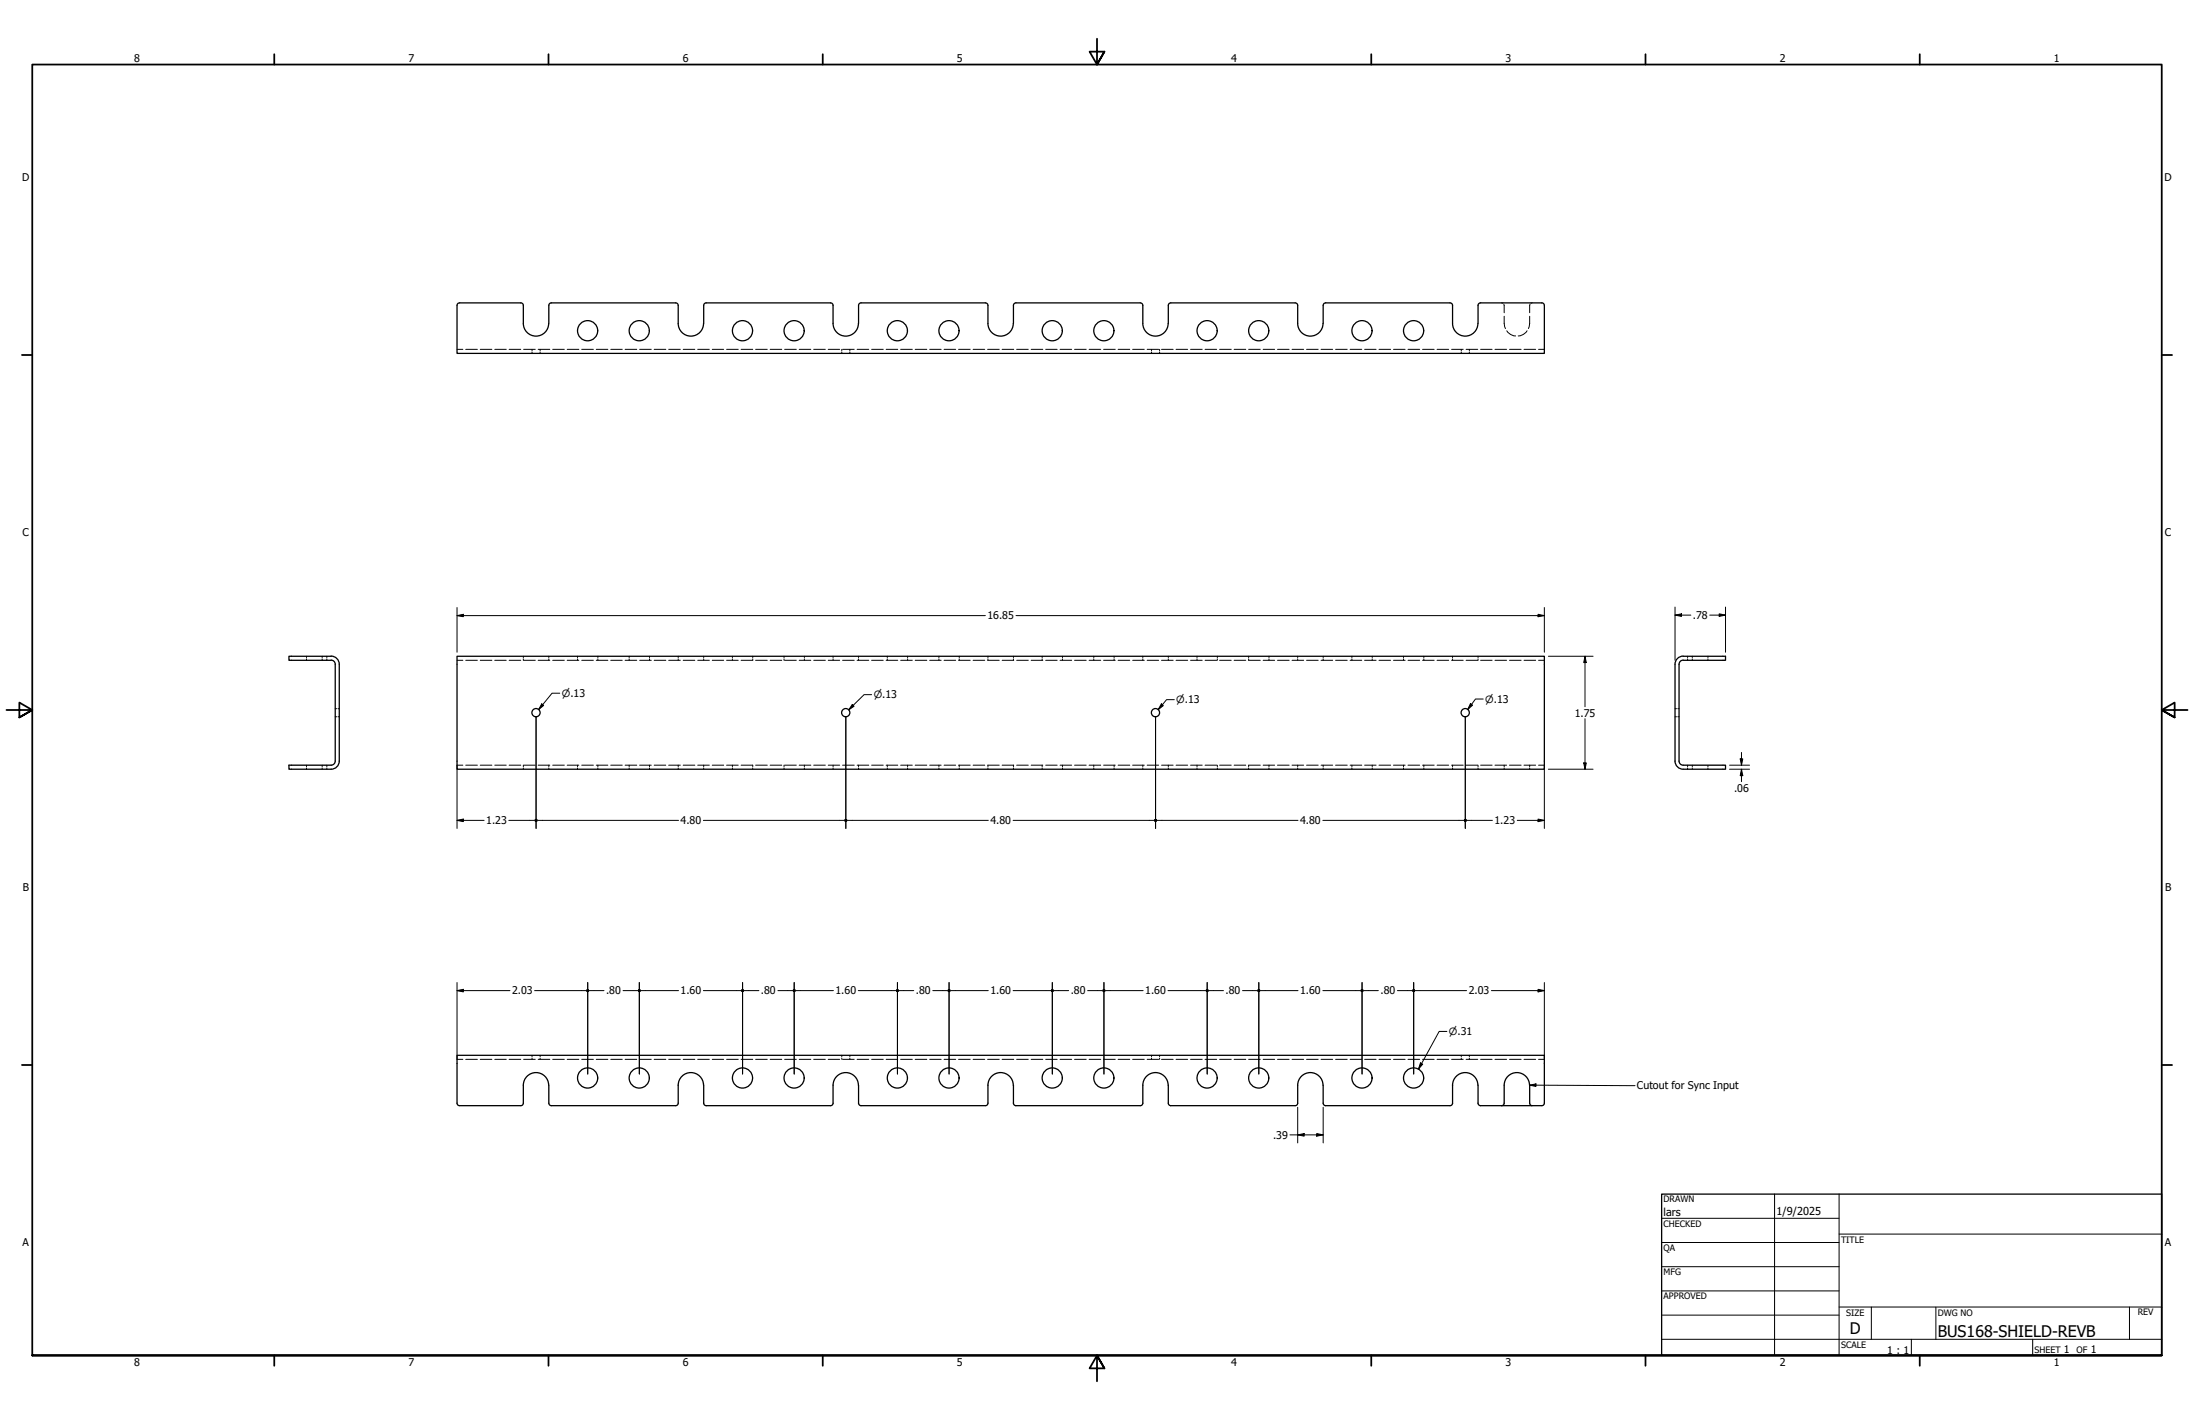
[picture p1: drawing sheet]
<svg xmlns="http://www.w3.org/2000/svg" width="864mm" height="559mm" viewBox="0 0 864 559" stroke-linecap="round" stroke-linejoin="round" font-family="sans-serif">
<!-- layer: Hidden (ANSI) -->
<g fill="none" stroke="#000" stroke-width=".39">
<path d="M591.1 119.2l.5 .1M591.9 119.7l.2 3.4M602.2 119.7l-.1 3.4M603.1 119.2l-.5 .1M179.9 137.5h2.3M183.3 137.5h4.6M189 137.5h4.6M194.8 137.5h4.5M200.4 137.5h4.6M206.1 137.5h4.6M209.4 137.5v.5M209.4 138.5v.6"/>
<path d="M211.8 137.5h4.6M212.6 137.5v.5M212.6 138.5v.6M217.6 137.5h4.5M223.3 137.5h4.5M229 137.5h4.6M234.7 137.5h4.6M240.4 137.5h4.5M246.1 137.5h4.5M251.8 137.5h4.5M257.5 137.5h4.6M263.2 137.5h4.6"/>
<path d="M268.9 137.5h4.6M274.6 137.5h4.6M280.4 137.5h4.5M286 137.5h4.6M291.7 137.5h4.6M297.4 137.5h4.6M303.1 137.5h4.6M308.9 137.5h4.5M314.6 137.5h4.6M320.3 137.5h4.6M326 137.5h4.5M331.3 137.5v.5"/>
<path d="M331.3 138.5v.6M331.7 137.5h4.5M334.5 137.5v.5M334.5 138.5v.6M337.4 137.5h4.5M343.1 137.5h4.6M348.8 137.5h4.6M354.5 137.5h4.6M360.2 137.5h4.6M366 137.5h4.5M371.6 137.5h4.6M377.3 137.5h4.6"/>
<path d="M383 137.5h4.6M388.7 137.5h4.6M394.5 137.5h4.5M400.2 137.5h4.5M405.9 137.5h4.6M411.6 137.5h4.5M417.3 137.5h4.5M423 137.5h4.5M428.7 137.5h4.6M434.4 137.5h4.6M440.1 137.5h4.6M445.8 137.5h4.6"/>
<path d="M451.5 137.5h4.6M453.3 137.5v.5M453.3 138.5v.6M456.4 137.5v.5M456.4 138.5v.6M457.2 137.5h4.6M462.9 137.5h4.6M468.6 137.5h4.6M474.3 137.5h4.6M480.1 137.5h4.5M485.8 137.5h4.5M491.5 137.5h4.6"/>
<path d="M497.2 137.5h4.5M502.9 137.5h4.5M508.6 137.5h4.5M514.3 137.5h4.6M520 137.5h4.6M525.7 137.5h4.6M531.4 137.5h4.6M537.1 137.5h4.6M542.8 137.5h4.6M548.5 137.5h4.6M554.2 137.5h4.6M559.9 137.5h4.6"/>
<path d="M565.7 137.5h4.5M571.4 137.5h4.5M575.2 137.5v.5M575.2 138.5v.6M577.1 137.5h4.6M578.4 137.5v.5M578.4 138.5v.6M582.8 137.5h4.5M588.5 137.5h4.5M592.1 124.5v2.8l.5 2M593.1 130.2a4.4 4.4 0 0 0 3.5 2M594.2 137.5h4.5"/>
<path d="M599.9 137.5h4.6M601.1 130.2a4.4 4.4 0 0 1-3.5 2M602.1 124.5v2.8l-.5 2M605.6 137.5h2.3M120.6 258.3v.5M120.6 259.3v.5M126.8 258.3v.5M126.8 259.3v.5M128.7 258.3v.5M128.7 259.3v.5M179.9 259.8h2.3M183.3 259.8h4.6"/>
<path d="M189 259.8h4.6M194.8 259.8h4.5M200.4 259.8h4.6M206 258.3v.5M206 259.3v.5M206.1 259.8h4.6M211.8 259.8h4.6M216 258.3v.5M216 259.3v.5M217.6 259.8h4.5M223.3 259.8h4.5M227.3 258.3v.5"/>
<path d="M227.3 259.3v.5M229 259.8h4.6M234.7 259.8h4.6M235.3 258.3v.5M235.3 259.3v.5M240.4 259.8h4.5M246.1 259.8h4.5M247.6 258.3v.5M247.6 259.3v.5M251.8 259.8h4.5M255.7 258.3v.5M255.7 259.3v.5"/>
<path d="M257.5 259.8h4.6M263.2 259.8h4.6M267 258.3v.5M267 259.3v.5M268.9 259.8h4.6M274.6 259.8h4.6M277 258.3v.5M277 259.3v.5M280.4 259.8h4.5M286 259.8h4.6M288.3 258.3v.5M288.3 259.3v.5"/>
<path d="M296.3 259.3v.5h-4.6M296.3 258.3v.5M297.4 259.8h4.6M303.1 259.8h4.6M308.6 258.3v.5M308.6 259.3v.5M308.9 259.8h4.5M314.6 259.8h4.6M316.6 258.3v.5M316.6 259.3v.5M320.3 259.8h4.6M326 259.8h4.5"/>
<path d="M327.9 258.3v.5M327.9 259.3v.5M331.7 259.8h4.5M337.4 259.8h4.5M337.9 258.3v.5M337.9 259.3v.5M343.1 259.8h4.6M348.8 259.8h4.6M349.2 258.3v.5M349.2 259.3v.5M354.5 259.8h4.6M357.3 258.3v.5"/>
<path d="M357.3 259.3v.5M360.2 259.8h4.6M366 259.8h4.5M369.6 258.3v.5M369.6 259.3v.5M371.6 259.8h4.6M377.3 259.8h4.6M377.6 258.3v.5M377.6 259.3v.5M383 259.8h4.6M388.7 259.8h4.6M388.9 258.3v.5"/>
<path d="M388.9 259.3v.5M394.5 259.8h4.5M398.9 258.3v.5M398.9 259.3v.5M400.2 259.8h4.5M405.9 259.8h4.6M410.2 258.3v.5M410.2 259.3v.5M411.6 259.8h4.5M417.3 259.8h4.5M418.2 258.3v.5M418.2 259.3v.5"/>
<path d="M423 259.8h4.5M428.7 259.8h4.6M430.5 258.3v.5M430.5 259.3v.5M434.4 259.8h4.6M438.5 258.3v.5M438.5 259.3v.5M440.1 259.8h4.6M445.8 259.8h4.6M449.8 258.3v.5M449.8 259.3v.5M451.5 259.8h4.6"/>
<path d="M457.2 259.8h4.6M459.9 258.3v.5M459.9 259.3v.5M462.9 259.8h4.6M468.6 259.8h4.6M471.2 258.3v.5M471.2 259.3v.5M474.3 259.8h4.6M479.2 258.3v.5M479.2 259.3v.5M480.1 259.8h4.5M485.8 259.8h4.5"/>
<path d="M491.5 259.3v.5h4.6M491.5 258.3v.5M497.2 259.8h4.5M499.5 258.3v.5M499.5 259.3v.5M502.9 259.8h4.5M508.6 259.8h4.5M510.8 258.3v.5M510.8 259.3v.5M514.3 259.8h4.6M520 259.8h4.6M520.8 258.3v.5"/>
<path d="M520.8 259.3v.5M525.7 259.8h4.6M531.4 259.8h4.6M532.1 258.3v.5M532.1 259.3v.5M537.1 259.8h4.6M540.1 258.3v.5M540.1 259.3v.5M542.8 259.8h4.6M548.5 259.8h4.6M552.4 258.3v.5M552.4 259.3v.5"/>
<path d="M554.2 259.8h4.6M559.9 259.8h4.6M560.5 258.3v.5M560.5 259.3v.5M565.7 259.8h4.5M571.4 259.8h4.5M571.8 258.3v.5M571.8 259.3v.5M577.1 259.8h4.6M581.8 258.3v.5M581.8 259.3v.5M582.8 259.8h4.5"/>
<path d="M588.5 259.8h4.5M594.2 259.8h4.5M599.9 259.8h4.6M605.6 259.8h2.3M664.3 258.3v.5M664.3 259.3v.5M666.1 258.3v.5M666.1 259.3v.5M672.3 258.3v.5M672.3 259.3v.5M132 278.9h.5M133 278.9h.5"/>
<path d="M659.3 278.9h.6M660.4 278.9h.5M132 282.1h.5M133 282.1h.5M659.3 282.1h.6M660.4 282.1h.5M120.6 301.1v.6M120.6 302.2v.5M126.8 301.1v.6M126.8 302.2v.5M128.7 301.1v.6M128.7 302.2v.5"/>
<path d="M179.9 301.1h2.3M183.3 301.1h4.6M189 301.1h4.6M194.8 301.1h4.5M200.4 301.1h4.6M206 301.1v.6M206 302.2v.5M206.1 301.1h4.6M211.8 301.1h4.6M216 301.1v.6M216 302.2v.5M217.6 301.1h4.5"/>
<path d="M223.3 301.1h4.5M227.3 301.1v.6M227.3 302.2v.5M229 301.1h4.6M234.7 301.1h4.6M235.3 301.1v.6M235.3 302.2v.5M240.4 301.1h4.5M246.1 301.1h4.5M247.6 301.1v.6M247.6 302.2v.5M251.8 301.1h4.5"/>
<path d="M255.7 301.1v.6M255.7 302.2v.5M257.5 301.1h4.6M263.2 301.1h4.6M267 301.1v.6M267 302.2v.5M268.9 301.1h4.6M274.6 301.1h4.6M277 301.1v.6M277 302.2v.5M280.4 301.1h4.5M286 301.1h4.6"/>
<path d="M288.3 301.1v.6M288.3 302.2v.5M291.7 301.1h4.6v.6M296.3 302.2v.5M297.4 301.1h4.6M303.1 301.1h4.6M308.6 301.1v.6M308.6 302.2v.5M308.9 301.1h4.5M314.6 301.1h4.6M316.6 301.1v.6M316.6 302.2v.5"/>
<path d="M320.3 301.1h4.6M326 301.1h4.5M327.9 301.1v.6M327.9 302.2v.5M331.7 301.1h4.5M337.4 301.1h4.5M337.9 301.1v.6M337.9 302.2v.5M343.1 301.1h4.6M348.8 301.1h4.6M349.2 301.1v.6M349.2 302.2v.5"/>
<path d="M354.5 301.1h4.6M357.3 301.1v.6M357.3 302.2v.5M360.2 301.1h4.6M366 301.1h4.5M369.6 301.1v.6M369.6 302.2v.5M371.6 301.1h4.6M377.3 301.1h4.6M377.6 301.1v.6M377.6 302.2v.5M383 301.1h4.6"/>
<path d="M388.7 301.1h4.6M388.9 301.1v.6M388.9 302.2v.5M394.5 301.1h4.5M398.9 301.1v.6M398.9 302.2v.5M400.2 301.1h4.5M405.9 301.1h4.6M410.2 301.1v.6M410.2 302.2v.5M411.6 301.1h4.5M417.3 301.1h4.5"/>
<path d="M418.2 301.1v.6M418.2 302.2v.5M423 301.1h4.5M428.7 301.1h4.6M430.5 301.1v.6M430.5 302.2v.5M434.4 301.1h4.6M438.5 301.1v.6M438.5 302.2v.5M440.1 301.1h4.6M445.8 301.1h4.6M449.8 301.1v.6"/>
<path d="M449.8 302.2v.5M451.5 301.1h4.6M457.2 301.1h4.6M459.9 301.1v.6M459.9 302.2v.5M462.9 301.1h4.6M468.6 301.1h4.6M471.2 301.1v.6M471.2 302.2v.5M474.3 301.1h4.6M479.2 301.1v.6M479.2 302.2v.5"/>
<path d="M480.1 301.1h4.5M485.8 301.1h4.5M491.5 302.2v.5M496.1 301.1h-4.6v.6M497.2 301.1h4.5M499.5 301.1v.6M499.5 302.2v.5M502.9 301.1h4.5M508.6 301.1h4.5M510.8 301.1v.6M510.8 302.2v.5M514.3 301.1h4.6"/>
<path d="M520 301.1h4.6M520.8 301.1v.6M520.8 302.2v.5M525.7 301.1h4.6M531.4 301.1h4.6M532.1 301.1v.6M532.1 302.2v.5M537.1 301.1h4.6M540.1 301.1v.6M540.1 302.2v.5M542.8 301.1h4.6M548.5 301.1h4.6"/>
<path d="M552.4 301.1v.6M552.4 302.2v.5M554.2 301.1h4.6M559.9 301.1h4.6M560.5 301.1v.6M560.5 302.2v.5M565.7 301.1h4.5M571.4 301.1h4.5M571.8 301.1v.6M571.8 302.2v.5M577.1 301.1h4.6M581.8 301.1v.6"/>
<path d="M581.8 302.2v.5M582.8 301.1h4.5M588.5 301.1h4.5M592.1 301.1v.6M592.1 302.2v.5M594.2 301.1h4.5M599.9 301.1h4.6M602.1 301.1v.6M602.1 302.2v.5M605.6 301.1h2.3M664.3 301.1v.6M664.3 302.2v.5"/>
<path d="M666.1 301.1v.6M666.1 302.2v.5M672.3 301.1v.6M672.3 302.2v.5M179.9 416.9h2.3M183.3 416.9h4.6M189 416.9h4.6M194.8 416.9h4.5M200.4 416.9h4.6M206.1 416.9h4.6M209.4 415.3v.5M209.4 416.4v.5"/>
<path d="M211.8 416.9h4.6M212.6 415.3v.5M212.6 416.4v.5M217.6 416.9h4.5M223.3 416.9h4.5M229 416.9h4.6M234.7 416.9h4.6M240.4 416.9h4.5M246.1 416.9h4.5M251.8 416.9h4.5M257.5 416.9h4.6M263.2 416.9h4.6"/>
<path d="M268.9 416.9h4.6M274.6 416.9h4.6M280.4 416.9h4.5M286 416.9h4.6M291.7 416.9h4.6M297.4 416.9h4.6M303.1 416.9h4.6M308.9 416.9h4.5M314.6 416.9h4.6M320.3 416.9h4.6M326 416.9h4.5M331.3 415.3v.5"/>
<path d="M331.3 416.4v.5M331.7 416.9h4.5M334.5 415.3v.5M334.5 416.4v.5M337.4 416.9h4.5M343.1 416.9h4.6M348.8 416.9h4.6M354.5 416.9h4.6M360.2 416.9h4.6M366 416.9h4.5M371.6 416.9h4.6M377.3 416.9h4.6"/>
<path d="M383 416.9h4.6M388.7 416.9h4.6M394.5 416.9h4.5M400.2 416.9h4.5M405.9 416.9h4.6M411.6 416.9h4.5M417.3 416.9h4.5M423 416.9h4.5M428.7 416.9h4.6M434.4 416.9h4.6M440.1 416.9h4.6M445.8 416.9h4.6"/>
<path d="M451.5 416.9h4.6M453.3 415.3v.5M453.3 416.4v.5M456.4 415.3v.5M456.4 416.4v.5M457.2 416.9h4.6M462.9 416.9h4.6M468.6 416.9h4.6M474.3 416.9h4.6M480.1 416.9h4.5M485.8 416.9h4.5M491.5 416.9h4.6"/>
<path d="M497.2 416.9h4.5M502.9 416.9h4.5M508.6 416.9h4.5M514.3 416.9h4.6M520 416.9h4.6M525.7 416.9h4.6M531.4 416.9h4.6M537.1 416.9h4.6M542.8 416.9h4.6M548.5 416.9h4.6M554.2 416.9h4.6M559.9 416.9h4.6"/>
<path d="M565.7 416.9h4.5M571.4 416.9h4.5M575.2 415.3v.5M575.2 416.4v.5M577.1 416.9h4.6M578.4 415.3v.5M578.4 416.4v.5M582.8 416.9h4.5M588.5 416.9h4.5M594.2 416.9h4.5M599.9 416.9h4.6M605.6 416.9h2.3"/>
</g>
<!-- layer: Visible (ANSI) -->
<g fill="none" stroke="#000" stroke-width=".51">
<path d="M265.9 119.2h-48.9l-.7 .3-.3 .7M266 119.2l.7 .3 .3 .7M277.9 119.2h49l.7 .3 .3 .7M278 119.2l-.7 .3-.3 .7M387.9 119.2h-49l-.7 .3-.3 .7M387.9 119.2l.7 .3 .3 .7M399.9 119.2h48.9l.7 .3 .3 .7M399.9 119.2l-.7 .3-.3 .7M509.8 119.2h-48.9l-.7 .3-.3 .7M509.8 119.2l.7 .3 .3 .7M521.8 119.2h49l.7 .3 .3 .7M521.8 119.2l-.7 .3-.3 .7"/>
<path d="M179.9 120.2a.99 .99 0 0 1 1-1h24.1l.7 .3 .3 .7M179.9 120.2v18.9h428v-18.9M206 120.2v7.1a5 5 0 0 0 5 5 5 5 0 0 0 5-5v-7.1M267 120.2v7.1a5 5 0 0 0 4.9 5 5 5 0 0 0 5-5M277 120.2v7.1M327.9 120.2v7.1a5 5 0 0 0 5 5 5 5 0 0 0 5-5v-7.1M388.9 120.2v7.1a5 5 0 0 0 5 5 5 5 0 0 0 4.9-5M398.9 120.2v7.1M449.8 120.2v7.1a5 5 0 0 0 5 5 5 5 0 0 0 5-5l.1-7.1M510.8 120.2v7.1a5 5 0 0 0 5 5 5 5 0 0 0 5-5M520.8 120.2v7.1M571.8 120.2v7.1a5 5 0 0 0 4.9 5 5 5 0 0 0 5-5l.1-7.1"/>
<path d="M581.8 120.2l.3-.7 .6-.3h24.2l.7 .3 .3 .7M130.3 259.8l1.2 .5 .5 1.1M130.3 258.2a3.2 3.2 0 0 1 3.2 3.2M130.4 258.3h-16.7v1.5h16.7M179.9 258.3h428v44.4h-428zM662.5 259.8l-1.1 .5-.5 1.1M662.6 259.8h16.6v-1.5h-16.6a3.1 3.1 0 0 0-3.3 3.1M132 261.4v38.1l-.5 1.1-1.2 .5M133.5 261.4v38.1a3.2 3.2 0 0 1-3.2 3.2M659.3 261.4v38.1a3.2 3.2 0 0 0 3.3 3.2h16.6v-1.6h-16.6l-.9-.2-.6-.6-.2-.8v-38.1M130.4 301.1h-16.7v1.6h16.7M265.9 435.1h-48.9l-.7-.3-.3-.7v-7a5 5 0 0 0-5-5 5 5 0 0 0-5 4.9v7.1a.99 .99 0 0 1-1 1h-24.1l-.7-.3-.3-.7v-18.8h428v18.8a.99 .99 0 0 1-1 1l-24.5-.1-.6-.9-.1-7a5 5 0 0 0-4.9-5 5 5 0 0 0-5 4.9v7.1l-.3 .7-.7 .3h-49"/>
<path d="M276.9 427.1a5 5 0 0 0-4.9-5 5 5 0 0 0-5 4.9v7.1l-.3 .7-.7 .3M277 427v7.1l.3 .7 .7 .3M277.9 435.1h49l.7-.3 .3-.7v-7a5 5 0 0 1 5-5 5 5 0 0 1 5 4.9v7.1l.3 .7 .7 .3h49M398.8 427.1a5 5 0 0 0-4.9-5 5 5 0 0 0-5 4.9v7.1l-.3 .7-.7 .3M398.9 427v7.1l.3 .7 .7 .3M399.9 435.1h48.9l.7-.3 .3-.7v-7.1a5 5 0 0 1 5-4.9 5 5 0 0 1 5 5l.1 7 .3 .7 .7 .3h48.9M520.8 427.1a5 5 0 0 0-5-5 5 5 0 0 0-5 4.9v7.1l-.3 .7-.7 .3M520.8 427v7.1l.3 .7 .7 .3M602 427.1a5 5 0 0 0-4.9-5 5 5 0 0 0-5 4.9v7.1l-.3 .7-.7 .3M602.1 427v7.1l.3 .7 .7 .3"/>
<circle cx="231.3" cy="130.1" r="4"/>
<circle cx="251.6" cy="130.1" r="4"/>
<circle cx="292.3" cy="130.1" r="4"/>
<circle cx="312.6" cy="130.1" r="4"/>
<circle cx="353.2" cy="130.1" r="4"/>
<circle cx="373.5" cy="130.1" r="4"/>
<circle cx="414.2" cy="130.1" r="4"/>
<circle cx="434.5" cy="130.1" r="4"/>
<circle cx="475.1" cy="130.1" r="4"/>
<circle cx="495.5" cy="130.1" r="4"/>
<circle cx="536.1" cy="130.1" r="4"/>
<circle cx="556.4" cy="130.1" r="4"/>
<circle cx="211" cy="280.4" r="1.62"/>
<circle cx="332.9" cy="280.4" r="1.62"/>
<circle cx="454.8" cy="280.4" r="1.62"/>
<circle cx="576.7" cy="280.4" r="1.62"/>
<circle cx="231.3" cy="424.2" r="4"/>
<circle cx="251.6" cy="424.2" r="4"/>
<circle cx="292.3" cy="424.2" r="4"/>
<circle cx="312.6" cy="424.2" r="4"/>
<circle cx="353.2" cy="424.2" r="4"/>
<circle cx="373.5" cy="424.2" r="4"/>
<circle cx="414.2" cy="424.2" r="4"/>
<circle cx="434.5" cy="424.2" r="4"/>
<circle cx="475.1" cy="424.2" r="4"/>
<circle cx="495.5" cy="424.2" r="4"/>
<circle cx="536.1" cy="424.2" r="4"/>
<circle cx="556.4" cy="424.2" r="4"/>
</g>
<!-- layer: Border (ANSI) -->
<g fill="none" stroke="#000" stroke-width=".7">
<path d="M431.8 15.2v10.2l-2.9-5.1h5.8l-2.9 5.1 2.9-5.1M107.9 21.3v4.1M215.9 21.3v4.1M323.8 21.3v4.1M539.8 21.3v4.1M647.7 21.3v4.1M755.6 21.3v4.1M8.6 139.7h4.1M850.9 139.7h4.1M2.5 279.4h10.2l-5.1-2.9v5.8l5.1-2.9-5.1 2.9M861.1 279.4h-10.2l5.1-2.9v5.8l-5.1-2.9 5.1 2.9M8.6 419.1h4.1"/>
<path d="M850.9 419.1h4.1M12.7 533.4v-508h838.2v508h-838.2h838.2M107.9 533.4v4.1M215.9 533.4v4.1M323.8 533.4v4.1M434.7 538.5l-2.9-5.1 2.9 5.1h-5.8l2.9-5.1v10.2M539.8 533.4v4.1M647.7 533.4v4.1M755.6 533.4v4.1"/>
</g>
<!-- layer: Title (ANSI) -->
<g fill="none" stroke="#000" stroke-width=".39">
<path d="M654 479.4h69.9M698.5 469.9v63.5M723.9 469.9v63.5M654 488.9h69.9M654 498.5h69.9M723.9 485.6h127M654 508h69.9M654 517.5h69.9M723.9 514.3h127M736.6 514.3v12.7M762 514.3v12.7M838.2 514.3v12.7"/>
<path d="M654 527h196.9M752.3 527v6.4M800.1 527v6.4"/>
</g>
<path d="M654 469.9h196.9v63.5h-196.9z" fill="none" stroke="#000" stroke-width=".51"/>
<!-- layer: Dimension (ANSI) -->
<g fill="none" stroke="#000" stroke-width=".39">
<path d="M179.9 239.1v17.6M607.9 239.1v17.6M659.3 238.9v20.9M679.2 238.9v17.8M179.9 242.3l2.5-.6v1zM179.9 242.3h208M399.9 242.3h208M605.4 241.7l2.5 .6-2.5 .4zM609.5 258.3h17.6M623.9 258.3l.5 2.4h-1zM623.9 258.3v19.8M659.3 242.1l2.6-.5v1z"/>
<path d="M659.3 242.1h6.2M673 242.1h6.2M676.7 241.6l2.5 .5-2.5 .5zM213.2 277l.8 .6-2 1.6zM220.3 272.8h-3l-5.3 6.4M335.5 277.2l.7 .7-2.1 1.4zM343.1 273.4h-3l-6 5.9M457.1 277l.8 .7-2 1.6zM462.2 275.3h-3l-3.3 4M578.8 276.9l.8 .6-1.9 1.7zM583.8 275.1h-3l-3.1 4.1M211 282.1v43.9"/>
<path d="M332.9 282.1v43.9M454.9 282.1v43.9M576.8 282.1v43.9M623.9 282.8v19.9M685 298.6h1l-.5 2.5zM685.5 296.1v5M179.9 301.1v24.9M607.9 301.1v24.9M609.5 302.7h17.6M623.4 300.2h1l-.5 2.5zM680.8 302.7h7.9M680.8 301.1h7.9"/>
<path d="M685.5 302.7l.5 2.5h-1zM685.5 302.7v4.9M179.9 322.8l2.5-.5v1zM179.9 322.8h10.7M200.3 322.8h10.1M211.6 322.8h55.5M276.9 322.8h55.4M333.6 322.8h55.4M398.8 322.8h55.4M455.5 322.8h55.4M520.7 322.8h55.4M577.4 322.8h10"/>
<path d="M597.2 322.8h10.7M605.4 322.3l2.5 .5-2.5 .5zM179.9 389.8l2.5-.5v1zM179.9 386.7v30.2M179.9 389.8h20.8M210.4 389.8h20.3M231.3 386.7v36M232 389.8h5.7M245.2 389.8h5.8M251.7 386.7v36M252.3 389.8h14.8M276.9 389.8h14.8"/>
<path d="M292.3 386.7v36M292.9 389.8h5.8M306.2 389.8h5.8M312.6 386.7v36M313.2 389.8h14.8M337.8 389.8h14.8M353.3 386.7v36M353.9 389.8h5.8M367.2 389.8h5.7M373.6 386.7v36M374.2 389.8h14.8M398.8 389.8h14.8"/>
<path d="M414.2 386.7v36M414.8 389.8h5.8M428.1 389.8h5.8M434.5 386.7v36M435.2 389.8h14.8M459.7 389.8h14.8M475.2 386.7v36M475.8 389.8h5.8M489.1 389.8h5.8M495.5 386.7v36M496.1 389.8h14.8M520.7 389.8h14.8"/>
<path d="M536.1 386.7v36M536.8 389.8h5.7M550 389.8h5.8M556.5 386.7v36M557.1 389.8h20.2M587.1 389.8h20.8M605.4 389.3l2.5 .5-2.5 .5zM607.9 386.7v30.2M559.1 418.3l.9 .5-1.6 1.9zM569.5 405.9h-3l-8.1 14.8M510.8 435.7v14.1M520.8 435.7v14.1"/>
<path d="M507.7 446.6h13.1M510.8 446.6l2.5-.5v1zM518.3 446.1l2.5 .5-2.5 .5z"/>
</g>
<g fill="#000">
<path d="M179.9 242.3l2.5-.6v1zM605.4 241.7l2.5 .6-2.5 .4zM659.3 242.1l2.6-.5v1zM676.7 241.6l2.5 .5-2.5 .5zM213.2 277l.8 .6-2 1.6zM335.5 277.2l.7 .7-2.1 1.4zM457.1 277l.8 .7-2 1.6zM578.8 276.9l.8 .6-1.9 1.7zM623.9 258.3l.5 2.4h-1zM685 298.6h1l-.5 2.5zM623.4 300.2h1l-.5 2.5zM685.5 302.7l.5 2.5h-1z"/>
<path d="M179.9 322.8l2.5-.5v1zM605.4 322.3l2.5 .5-2.5 .5zM179.9 389.8l2.5-.5v1zM605.4 389.3l2.5 .5-2.5 .5zM559.1 418.3l.9 .5-1.6 1.9zM510.8 446.6l2.5-.5v1zM518.3 446.1l2.5 .5-2.5 .5z"/>
<circle cx="211" cy="322.8" r=".63"/>
<circle cx="332.9" cy="322.8" r=".63"/>
<circle cx="454.8" cy="322.8" r=".63"/>
<circle cx="454.9" cy="322.8" r=".63"/>
<circle cx="576.8" cy="322.8" r=".63"/>
<circle cx="231.3" cy="389.8" r=".63"/>
<circle cx="251.6" cy="389.8" r=".63"/>
<circle cx="251.7" cy="389.8" r=".63"/>
<circle cx="292.3" cy="389.8" r=".63"/>
<circle cx="312.6" cy="389.8" r=".63"/>
<circle cx="353.2" cy="389.8" r=".63"/>
<circle cx="353.3" cy="389.8" r=".63"/>
<circle cx="373.6" cy="389.8" r=".63"/>
<circle cx="414.2" cy="389.8" r=".63"/>
<circle cx="434.5" cy="389.8" r=".63"/>
<circle cx="475.2" cy="389.8" r=".63"/>
<circle cx="495.5" cy="389.8" r=".63"/>
<circle cx="536.1" cy="389.8" r=".63"/>
<circle cx="556.4" cy="389.8" r=".63"/>
<circle cx="556.5" cy="389.8" r=".63"/>
</g>
<!-- layer: Symbol (ANSI) -->
<path d="M602.1 427l2.5-.5v1zM602.1 427l41.5 .2" fill="none" stroke="#000" stroke-width=".39"/>
<path d="M602.1 427l2.5-.5v1z" fill="#000"/>
<g font-size="6.3">
<text x="728.1" y="524.9">D</text>
<text x="762.8" y="526.2">BUS168-SHIELD-REVB</text>
</g>
<g font-size="4.3">
<text x="654.8" y="478.6">lars</text>
<text x="699.3" y="478">1/9/2025</text>
</g>
<g font-size="4.2">
<text x="52.8" y="24.4">8</text>
<text x="160.8" y="24.4">7</text>
<text x="268.7" y="24.4">6</text>
<text x="376.7" y="24.4">5</text>
<text x="484.6" y="24.4">4</text>
<text x="592.6" y="24.4">3</text>
<text x="700.5" y="24.4">2</text>
<text x="808.5" y="24.4">1</text>
<text x="8.8" y="71.4">D</text>
<text x="852" y="71.4">D</text>
<text x="8.9" y="211.1">C</text>
<text x="852.2" y="211.1">C</text>
<text x="388.7" y="243.8">16.85</text>
<text x="666.4" y="243.6">.78</text>
<text x="619.8" y="282">1.75</text>
<text x="682.6" y="311.5">.06</text>
<text x="191.4" y="324.4">1.23</text>
<text x="267.9" y="324.4">4.80</text>
<text x="389.8" y="324.4">4.80</text>
<text x="511.7" y="324.4">4.80</text>
<text x="588.3" y="324.4">1.23</text>
<text x="9" y="350.8">B</text>
<text x="852.2" y="350.8">B</text>
<text x="201.5" y="391.4">2.03</text>
<text x="238.6" y="391.4">.80</text>
<text x="267.9" y="391.4">1.60</text>
<text x="299.5" y="391.4">.80</text>
<text x="328.9" y="391.4">1.60</text>
<text x="360.5" y="391.4">.80</text>
<text x="389.8" y="391.4">1.60</text>
<text x="421.4" y="391.4">.80</text>
<text x="450.8" y="391.4">1.60</text>
<text x="482.4" y="391.4">.80</text>
<text x="511.7" y="391.4">1.60</text>
<text x="543.4" y="391.4">.80</text>
<text x="578.1" y="391.4">2.03</text>
<text x="644.3" y="428.4">Cutout for Sync Input</text>
<text x="501.1" y="448.1">.39</text>
<text x="8.9" y="490.5">A</text>
<text x="852.2" y="490.5">A</text>
<text x="742.9" y="532.6">1 : 1</text>
<text x="812.4" y="532.6">1</text>
<text x="823" y="532.6">1</text>
<text x="52.8" y="537.5">8</text>
<text x="160.8" y="537.5">7</text>
<text x="268.7" y="537.5">6</text>
<text x="376.7" y="537.5">5</text>
<text x="484.6" y="537.5">4</text>
<text x="592.6" y="537.5">3</text>
<text x="700.5" y="537.5">2</text>
<text x="808.5" y="537.5">1</text>
</g>
<g font-size="3.9">
<text x="221.1" y="274.3">⌀.13</text>
<text x="343.9" y="274.8">⌀.13</text>
<text x="463" y="276.8">⌀.13</text>
<text x="584.6" y="276.5">⌀.13</text>
<text x="570.3" y="407.4">⌀.31</text>
</g>
<g font-size="3.5">
<text x="654.8" y="473.2">DRAWN</text>
<text x="654.8" y="482.8">CHECKED</text>
<text x="724.7" y="488.9">TITLE</text>
<text x="654.8" y="492.3">QA</text>
<text x="654.8" y="501.8">MFG</text>
<text x="654.8" y="511.4">APPROVED</text>
<text x="726.7" y="517.7">SIZE</text>
<text x="762.8" y="517.7">DWG NO</text>
<text x="841.4" y="517.7">REV</text>
<text x="724.7" y="530.4">SCALE</text>
<text x="800.9" y="532.6">SHEET</text>
<text x="817.4" y="532.6">OF</text>
</g>
</svg>
